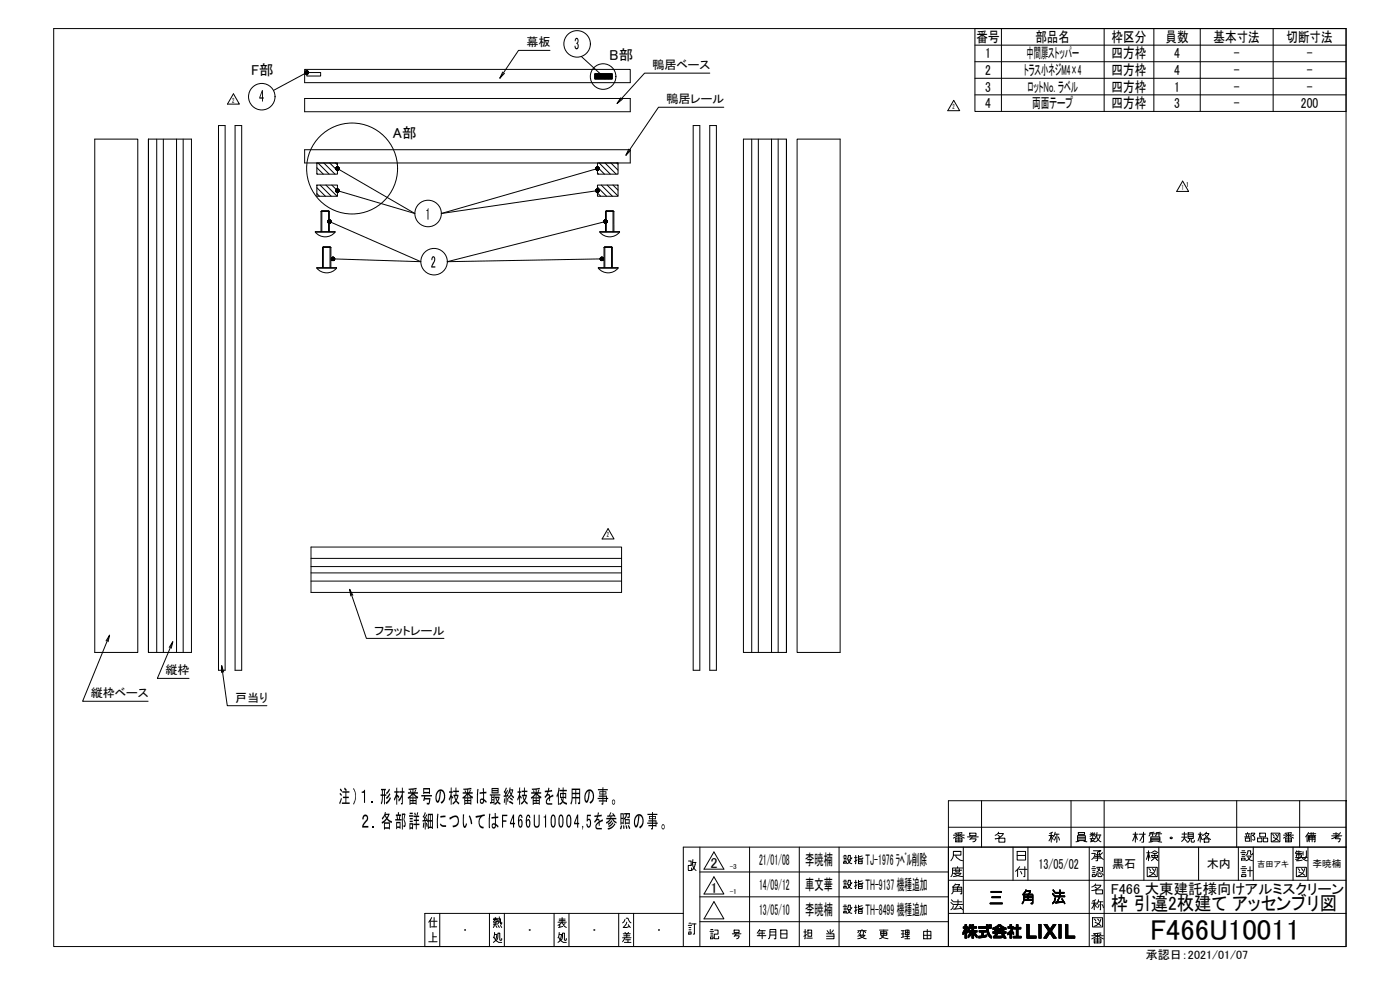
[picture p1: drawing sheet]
<svg xmlns="http://www.w3.org/2000/svg" width="841mm" height="594mm" viewBox="0 0 841 594" stroke-linecap="round" stroke-linejoin="round" font-family="sans-serif">
<!-- layer: TOS_WA -->
<g fill="none" stroke="#000" stroke-width=".6">
<path d="M32 17h777v552h-777zM586 17v50h223v-50M602 17v50M663 17v50M693 17v50M721 17v50M765 17v50M586 27h223M586 37h223M586 47h223M586 57h223M570 497h239"/>
<path d="M590 481v28M643 481v28M663 481v88M743 481v28M781 481v28M809 481h.1M809 481h-239v88v-60h239h-399v60M809 481v88h-554v-20h155M414 517h1v3h-2l1 3h1v-2M416 519a5 5 0 0 0 2 4M416 518h2M416 516l-1 4"/>
<path d="M418 518l-1 3-2 2M420 509v60M429 512l6 10h-12zM450 509v60M480 509v60M504 509v60M579 509v40M609 509v20M611 511h5v6h-5zM611 514h5M618 509v20M654 509v60"/>
<path d="M687 509v20M696 509v20M720 509v20M744 509v20M753 509v20M777 509v20M786 509v20M420 524h150M420 539h150M429 527l6 10h-12zM570 529h239M258 553v1"/>
<path d="M259 553h4M259 557h3M259 551l-1 2v4M261 551v6M264 549v20M279 559h.1M294 549v20M296 554h3M297 552h2M297 556l-1 1M297 552l-1 2M297 554v1"/>
<path d="M298 551v1h-2h3M298 556l1 1M298 552v1h1M299 555l-3 1M299 552h2v3v-1M299 553l1 1M299 556l1 1M300 551v2l-1 2M301 556v1M303 549v20M318 559h.1M333 549v20"/>
<path d="M335 556l1-1v2M335 554h5M336 552h3M336 553h3M338 554l1 2 1 1M338 551v3l-2 1M338 556l-2 1M339 555h-1M342 549v20M357 559h.1M372 549v20M375 552l-1 2"/>
<path d="M376 552h1l2 2M377 554l-3 3 4-1M377 555l2 2M381 549v20M396 559h.1M413 556h2M414 560h1v1h-1zM414 558h1M414 557h1M414 555h1M415 555h3M417 555v6h-1"/>
<path d="M420 554h150M429 542l6 10h-12zM570 549h239M579 560v1M579 557v1M579 559v2M579 559v1M579 558v2M580 557v3M580 555h1v2v1v1v1v4h-1v-4l-2 1 2-3h-1v-1h1zM580 555v9M581 555v9"/>
<path d="M581 557v1M581 558v2M581 559v1M582 557v2M582 559v1M582 557v1M582 556h1v1h1v-2h1v2h2v1h-2v1h2v1h-1l1 2v1l-2-3v4h-1v-4l-2 3v-1l1-2h-1v-1h2v-1h-1l-1 1zM582 556v2M583 556v2M583 559v1M583 559v3M583 556h.1"/>
<path d="M583 557v1M583 559v2M584 557v1M584 559v2M584 555v9M585 555v9M585 557v1M585 559v2M586 557v1M586 559v3M586 559v1M587 557v1"/>
<path d="M587 559v1M588 557h5v-2h1v2h2v1h-2l2 6-3-3v-3h-5zM588 557v1M588 559h4v1h-1v2h2v1h-5v-1h2v-2h-2zM588 559v1M589 557v1M589 559v1M590 557v1M590 559v1M590 559v4M591 557v1M591 559v4"/>
<path d="M591 559v1M592 557v1M592 559v1M593 555v4M593 555v5M593 555v6M594 555v7M594 557v1M594 558v4M594 556h2h-2zM594 556h.1M595 556h.1"/>
<path d="M595 557v1M596 557l4-1h1l3 1v1l-6 1v-1h-2zM596 560h8v1h-5v1h3v-1h1l1 3h-1v-1h-6v-1l1-1h-2zM596 557v1M596 560v1M597 557v1M597 560v1M598 557v1M598 560v1M598 557v2M598 558l2-2 3 2zM598 560v3"/>
<path d="M599 557v2M599 560v3M599 556v2M599 558v1M599 560v2M599 556v1M599 560v1M600 556v1M600 558v1M600 560v1M600 556h.1M601 556v1"/>
<path d="M601 558v1M601 560v1M602 556v1M602 558v1M602 560v1M602 556v2M602 557v2M603 557v2M603 560v1M603 557v1M604 557v1M604 560v1"/>
<path d="M606 557v1M606 560v1M607 557v1M607 559v2M607 555h1v2h1l-1 2 1 1v1l-1-1v4h-1v-3l-2 1v-2l3-2h-2v-1h1zM607 555v3M607 559v5M607 558v6M608 555v9M608 557v3M608 557v4M608 557v2"/>
<path d="M608 559v2M608 560v1M609 560v1M609 557v1M610 557v1M611 555h1v2h1v1h-1v4h2v1h-5v-1h2v-4h-2v-1h2zM611 555v8M612 557v1M613 557v1M617 555h1v7h4v2h-5zM617 555v9M618 555v9"/>
<path d="M624 555h1v9h-1zM624 555v9M625 555v9M627 555h2l2 3 2-3h1l-2 4 3 5h-2l-2-4-2 4h-2l3-5zM627 555v1M628 555v1M628 555v2M629 555v2M629 555v3M629 556v2M629 556v3M630 556v3"/>
<path d="M630 560v2M630 557v2M630 557v5M630 557v4M630 558v3M631 558v3M631 558v2M631 557v5M632 557v5M632 557v2M632 560v2M632 556v3"/>
<path d="M632 556v2M633 556v2M633 555v3M633 555v2M634 555v1M636 555h2v9h-2zM636 555v9M637 555v9M640 555h2v7h4v2h-6zM640 555v9M641 555v9M258 566h5"/>
<path d="M260 563h2M260 560v6M297 563l1 2 2 1h1M297 561h2l-2 4-1 1M297 560l-1 3M301 564v1h-1v-4h-1v3l-1 1M336 563l1 2 1 1h2M336 561h1l-1 4-1 1M336 560l-1 3M340 564v1h-1v-4h-1v3l-1 1M374 563h5M374 561h5"/>
<path d="M375 562h3M375 566h4M375 563l-1 3M375 560l1 1M376 564h3M377 561v2M377 564v2M378 560l-1 1M582 562v1M582 561v2M583 561v1M583 560v2"/>
<path d="M586 560v2M586 561v1M586 561v2M587 562v1M588 562v1M589 562v1M590 562v1M591 562v1M592 562v1M593 562v1M594 560v2M594 561v2"/>
<path d="M595 561v2M595 562v1M595 562v2M597 562v1M598 562v1M598 561v2M599 562v1M600 562v1M601 562v1M602 562v1M602 561h.1M602 561v1"/>
<path d="M602 561v2M603 561v2M603 561v3M603 562v2M604 562v2M604 563v1M605 560v2M609 562v1M610 562v1M612 562v1M613 562v1M618 562v2"/>
<path d="M619 562v2M620 562v2M621 562v2M622 562v2M627 563v1M628 563v1M628 562v2M629 561v3M629 561v2M629 560v3M629 560v2M632 560v3"/>
<path d="M633 561v2M633 561v3M633 562v2M634 562v2M634 563v1M642 562v2M643 562v2M644 562v2M645 562v2M646 562v2"/>
</g>
<!-- layer: TOS_S1 -->
<g fill="none" stroke="#000" stroke-width=".6">
<path d="M183 42h196v8h-196zM183 59h196v8h-196zM131 75h4v328h-4zM141 75h4v328h-4zM416 75h4v328h-4zM426 75h4v328h-4zM57 84h26v308h-26zM89 84h26v308h-26zM94 84v308M98 84v308M106 84v308M110 84v308"/>
<path d="M183 90h196v8h-196zM447 84h25v308h-25zM452 84v308M456 84v308M463 84v308M467 84v308M472 84v308M479 84h26v308h-26zM187 329h186v27h-186zM187 335h186M187 340h186M187 344h186"/>
<path d="M187 349h186"/>
</g>
<!-- layer: TOS_M1 -->
<g fill="#000">
<path d="M352 475l2-1h1l2 2v4l-2 3-1-1 2-2v-3l-1-2h-1v1v4l-1 2h-1l-1-3zM353 476l-1 2v3l1-2 1-4z"/>
<path d="M359 474h3v-1h1l-1 1h3v1h-3h2v2h-2v1h3v1v1v2l-3-1v2h-1l1-2h-2h2v-1h-3v-1h3h-2v-1h2v-1h-2v-2h2h-3zM361 476v1h1v-1zM362 476v1h2v-1zM362 480v1h2v-1zM362 479h2z"/>
<path d="M368 480h1v1v2h-1zM368 481v1l1 1v-2z"/>
<path d="M365 497h3l1-2h1l-3 3h-2zM367 488l-1 2h3l-1-1v-1l2 2-1 1v-1h-2v1h3v1h-2l2 2v1l-2-3h-1l-3 3v-1l2-2h-2v-1h3h-2v-1h1zM365 495l2-2h1l-2 2zM366 496l2-2h1l-3 3z"/>
<path d="M375 488h3v3h-1l1-2h-1l-2 3h3v3h-2h-1v-3l1-3h-1zM374 496h1v2h-1zM373 496h1l-1 2h-1zM376 496l1 1-1 1zM378 496l1 2h-1l-1-2zM373 489v2h1v-2zM373 492v2h1v-2zM376 493v1h2v-1zM373 488h2v7h-2z"/>
<path d="M382 490l3-1 1 2v4l-2 3v-1l1-2 1-2v-2l-1-1h-1v1l-1 6h-1l-1-1v-4zM383 491l-2 2 1 3 1-2v-4z"/>
<path d="M389 489h3v-1v1h3v1h-3h2v2h-2v1h2v1h1v1h-1v2l-2-1v2h-1l1-2h-2h2v-1h-3v-1h3v-1h-2h2v-1h-2v-2h2h-3zM390 491v1h2v-1zM392 491v1h2v-1zM392 495v1h2v-1zM392 493v1h2v-1z"/>
<path d="M398 495h1v1v1v1l-2-1zM398 496v1v1l1-2z"/>
</g>
<!-- layer: 0 -->
<g fill="none" stroke="#000" stroke-width=".6">
<path d="M330 30h-19l-11 17M349 34l13 12M184 44l-20 10M302 43l-2 4 3-3M373 59l-2 3 3-2M426 44h-39l-16 18M435 64h-39l-20 29M378 90l-2 3 3-3M203 101l46 27-46-13M359 101l-94 27 94-13M198 133l55 24-53-1M364 133l-95 24 93-1"/>
<path d="M210 354l10 29h47M212 358l-2-4 1 4M64 385l2-3-1 3M66 382l-16 39h39M102 389l2-4-1 4M104 385l-9 22h19M133 400l4 24h23M134 404l-1-4v4"/>
</g>
<!-- layer: TOS_K5 -->
<path d="M357 46l2-2 3 3 3-3 3 3M360 44l3 3 4-3 1 1M360 44l-3 3M362 44l3 3 3-2M362 44l-3 3-2-1 2-2 3 3 4-3 2 3h-1l-3-3-3 3-4-2M363 44l3 3 2-1M363 44l-3 3-3-2 1-1 3 3 3-3 3 3h1M364 44l4 3M365 44l-4 3-3-3-1 1 3 2 3-3 3 3 2-1M368 47l-3-3-3 3-3-3-2 2 2 1 3-3 4 3 2-2-1-1-3 3-3-3-4 3M368 46l-2-2-3 3-3-3-3 3h1l3-3 3 3 3-3 1 1-3 2-3-3-3 3-2-1M368 44l-3 3-4-3-3 3h-1l3-3 3 3 3-3 2 2-1 1-4-3-3 3-3-3" fill="none" stroke="#000" stroke-width=".6"/>
<!-- layer: TOS_M1 -->
<g fill="none" stroke="#000" stroke-width=".6">
<path d="M140 56l4 7h-7zM184 44h9v2h-9zM573 60l4 6h-8zM190 98h13v7h-13zM191 98l7 7M195 98l6 7M198 98l5 5M202 98l1 1M359 98h12v7h-12zM360 98l7 7M363 98l7 7M367 98l4 4"/>
<path d="M370 98l1 1M190 111h13v7h-13zM190 104l1 1M190 101l4 4M190 116l2 2M190 113l5 5M192 111l7 7M196 111l7 7M199 111l4 4M359 111h12v7h-12zM359 104l1 1M359 100l4 5"/>
<path d="M359 116l2 2M359 112l5 6M361 111l7 7M365 111l6 7M368 111l3 3M710 109l4 6h-7zM365 318l4 6h-7z"/>
<circle cx="362" cy="46" r="8"/>
<circle cx="212" cy="101" r="27"/>
</g>
<!-- layer: TOS_K1 -->
<g fill="none" stroke="#000" stroke-width=".6">
<circle cx="347" cy="26" r="8"/>
<circle cx="157" cy="58" r="8"/>
<circle cx="257" cy="128" r="8"/>
<circle cx="261" cy="157" r="8"/>
</g>
<!-- layer: TOS_S1 -->
<g fill="#000" stroke="#000" stroke-width=".6">
<path d="M359 115v1zM200 156h-1zM200 156h1zM362 156h1z"/>
<path d="M183 43l1 1zM183 44h1zM183 44h1z"/>
<path d="M183 44h1zM183 44h1zM183 44h1z"/>
<path d="M183 43l1 1zM183 43l1 1zM183 43l1 1z"/>
<path d="M184 43v1zM184 43v1zM183 43l1 1z"/>
<path d="M184 44v1zM184 44v1zM184 44v1z"/>
<path d="M184 43v1zM184 43v1zM184 43v1z"/>
<path d="M184 44v1zM184 44l1 1zM184 44l1 1z"/>
<path d="M184 43v1zM184 43v1zM184 43v1z"/>
<path d="M184 44h1zM184 44h1zM184 44h1z"/>
<path d="M185 43l-1 1zM185 43l-1 1zM185 43l-1 1z"/>
<path d="M184 44h1zM184 44h1zM184 44h1z"/>
<path d="M184 44l1-1zM184 44l1-1zM185 43l-1 1z"/>
<path d="M184 44h1zM184 44h1zM184 44h1z"/>
<path d="M184 44l1-1zM184 44l1-1z"/>
<path d="M361 46h1zM361 46h1zM361 46h1z"/>
<path d="M361 46h1zM361 46h1zM361 46h1z"/>
<path d="M361 45l1 1zM361 46h1zM361 46h1z"/>
<path d="M362 46v1zM362 46v1zM362 46v1z"/>
<path d="M362 45v1zM362 45v1zM361 45l1 1z"/>
<path d="M362 46v1zM362 46v1zM362 46v1z"/>
<path d="M362 45v1zM362 45v1zM362 45v1z"/>
<path d="M362 46v1zM362 46l1 1zM362 46l1 1z"/>
<path d="M362 45v1zM362 45v1zM362 45v1z"/>
<path d="M362 46l1 1zM362 46l1 1z"/>
<path d="M363 45l-1 1zM363 45l-1 1zM362 45v1z"/>
<path d="M362 46h1zM362 46h1zM362 46h1z"/>
<path d="M362 46l1-1zM363 45l-1 1zM363 45l-1 1z"/>
<path d="M362 46h1zM362 46h1zM362 46h1z"/>
<path d="M362 46h1zM362 46h1zM362 46l1-1z"/>
<path d="M202 101h1zM202 101h1zM202 101h1z"/>
<path d="M202 115h1zM202 115h1zM202 115h1z"/>
<path d="M202 114l1 1zM202 114l1 1zM202 115h1z"/>
<path d="M202 102l1-1zM202 102l1-1zM202 102l1-1z"/>
<path d="M202 101h1zM202 101h1zM202 101h1z"/>
<path d="M202 115h1zM202 115h1zM203 115h-1z"/>
<path d="M202 114l1 1zM202 114l1 1z"/>
<path d="M202 102l1-1zM203 101l-1 1zM203 101l-1 1z"/>
<path d="M202 101h1zM202 101h1z"/>
<path d="M203 115h-1zM203 115h-1zM203 115v1z"/>
<path d="M202 114l1 1zM202 114l1 1zM202 114l1 1z"/>
<path d="M203 101l-1 1zM203 101l-1 1zM203 101v1z"/>
<path d="M202 100l1 1zM202 100l1 1zM202 101h1z"/>
<path d="M203 115v1zM203 115v1z"/>
<path d="M202 114l1 1zM202 114l1 1zM202 114l1 1z"/>
<path d="M203 101v1zM203 101v1zM203 101v1z"/>
<path d="M203 100v1zM203 100v1zM202 100l1 1z"/>
<path d="M203 114v1zM203 114v1zM203 114v1z"/>
<path d="M203 101v1zM203 101v1zM203 101v1z"/>
<path d="M203 100v1zM203 100v1zM203 100v1z"/>
<path d="M203 115h1zM203 115h1z"/>
<path d="M203 114v1zM203 114v1zM203 114v1z"/>
<path d="M203 101l1 1zM203 101l1 1zM203 101l1 1z"/>
<path d="M203 101h1zM203 100v1zM203 100v1z"/>
<path d="M203 115h1zM203 115h1zM203 115h1z"/>
<path d="M203 115l1-1zM203 115l1-1zM203 114v1z"/>
<path d="M203 101h1zM203 101h1zM203 101h1z"/>
<path d="M203 101h1zM203 101h1zM203 101h1z"/>
<path d="M203 115h1zM203 115l1-1zM203 115l1-1z"/>
<path d="M358 115h1zM358 115h1zM358 115h1z"/>
<path d="M358 101h1zM358 102l1-1zM358 102l1-1z"/>
<path d="M358 101h1zM358 101h1zM358 101h1z"/>
<path d="M358 114l1 1zM358 114l1 1zM358 114l1 1z"/>
<path d="M358 115h1zM358 115h1zM358 115h1z"/>
<path d="M358 102l1-1zM358 102l1-1zM359 101l-1 1z"/>
<path d="M358 101h1zM358 101h1zM358 101h1z"/>
<path d="M358 114l1 1zM358 114l1 1zM358 114l1 1z"/>
<path d="M359 115h-1zM359 115h-1z"/>
<path d="M359 101l-1 1zM359 101l-1 1zM359 101v1z"/>
<path d="M358 100l1 1zM358 100l1 1zM358 101h1z"/>
<path d="M358 114l1 1zM358 114l1 1zM358 114l1 1z"/>
<path d="M359 115v1zM359 115v1z"/>
<path d="M359 101v1zM359 101v1zM359 101v1z"/>
<path d="M359 100v1zM359 100v1zM358 100l1 1z"/>
<path d="M359 114v1zM359 114v1zM359 114v1z"/>
<path d="M359 101v1zM359 101v1zM359 101l1 1z"/>
<path d="M359 100v1zM359 100v1zM359 100v1z"/>
<path d="M359 114v1zM359 114v1zM359 114v1z"/>
<path d="M359 115h1zM359 115h1z"/>
<path d="M359 101l1 1zM359 101l1 1zM359 101l1 1z"/>
<path d="M360 101h-1zM359 100v1zM359 100v1z"/>
<path d="M359 115l1-1zM360 114l-1 1zM359 114v1z"/>
<path d="M359 115h1zM359 115h1zM359 115h1z"/>
<path d="M359 101l1 1zM359 101h1zM359 101h1z"/>
<path d="M359 101h1zM359 101h1zM359 101h1z"/>
<path d="M359 115l1-1zM359 115l1-1zM359 115l1-1z"/>
<path d="M359 115h1zM359 115h1z"/>
<path d="M359 101h1zM359 101h1z"/>
<path d="M197 133h1zM197 133h1zM197 133h1z"/>
<path d="M197 133h1zM197 133h1zM197 133h1z"/>
<path d="M197 134l1-1zM197 134l1-1zM197 134l1-1z"/>
<path d="M197 132l1 1zM197 133h1z"/>
<path d="M198 133l-1 1zM198 133l-1 1zM198 133v1z"/>
<path d="M197 132l1 1zM197 132l1 1zM197 132l1 1z"/>
<path d="M198 133v1zM198 133v1zM198 133v1z"/>
<path d="M198 132v1zM198 132v1zM197 132l1 1z"/>
<path d="M198 133v1zM198 133v1zM198 133v1z"/>
<path d="M198 132v1zM198 132v1zM198 132v1z"/>
<path d="M198 133l1 1zM198 133l1 1zM198 133l1 1z"/>
<path d="M199 132l-1 1zM198 132v1zM198 132v1z"/>
<path d="M198 133l1 1zM198 133h1zM198 133h1z"/>
<path d="M198 133h1zM198 133h1zM198 133l1-1z"/>
<path d="M198 133h1zM198 133h1zM198 133h1z"/>
<path d="M363 133h1zM363 133h1zM363 133h1z"/>
<path d="M363 133h1zM363 133h1zM363 133h1z"/>
<path d="M363 134l1-1zM363 134l1-1zM364 133l-1 1z"/>
<path d="M363 132l1 1zM363 133h1zM363 133h1z"/>
<path d="M364 133l-1 1zM364 133l-1 1zM364 133v1z"/>
<path d="M363 132l1 1zM363 132l1 1zM363 132l1 1z"/>
<path d="M364 133v1zM364 133v1zM364 133v1z"/>
<path d="M364 132v1zM363 132l1 1zM363 132l1 1z"/>
<path d="M364 133v1zM364 133v1zM364 133v1z"/>
<path d="M364 132v1zM364 132v1zM364 132v1z"/>
<path d="M364 133v1zM364 133v1zM364 133l1 1z"/>
<path d="M364 132v1zM364 132v1zM364 132v1z"/>
<path d="M364 133l1 1zM364 133h1zM364 133h1z"/>
<path d="M364 133h1zM364 133h1zM364 133l1-1z"/>
<path d="M364 133h1zM364 133h1z"/>
<path d="M199 155l1 1zM199 156h1zM199 156h1z"/>
<path d="M199 155l1 1zM199 155l1 1z"/>
<path d="M199 156h1zM199 156h1zM199 156h1z"/>
<path d="M199 155l1 1zM199 155l1 1zM199 155l1 1z"/>
<path d="M200 155v1zM199 155l1 1zM199 155l1 1z"/>
<path d="M200 155v1zM200 155v1zM200 155v1z"/>
<path d="M200 155v1zM200 155v1zM200 155v1z"/>
<path d="M200 156h1zM200 156h1zM200 156h1z"/>
<path d="M201 155l-1 1zM201 155l-1 1zM201 155l-1 1z"/>
<path d="M200 156h1zM200 156h1zM200 156h1z"/>
<path d="M200 156l1-1zM200 156l1-1zM200 156l1-1z"/>
<path d="M200 156h1zM200 156h1zM200 156l1-1z"/>
<path d="M361 155l1 1zM361 156h1zM361 156h1z"/>
<path d="M361 156h1zM361 156h1zM361 156h1z"/>
<path d="M361 155l1 1zM361 155l1 1zM361 155l1 1z"/>
<path d="M361 156h1zM362 156h-1zM362 156h-1z"/>
<path d="M361 155l1 1zM361 155l1 1zM361 155l1 1z"/>
<path d="M362 156h-1zM362 156h-1zM362 156h-1z"/>
<path d="M361 155l1 1zM361 155l1 1zM361 155l1 1z"/>
<path d="M362 155v1zM362 155v1zM361 155l1 1z"/>
<path d="M362 155v1zM362 155v1zM362 155v1z"/>
<path d="M362 156v-1zM362 156v-1zM362 155v1z"/>
<path d="M362 156h1zM362 156l1-1z"/>
<path d="M362 156l1-1zM362 156l1-1zM362 156l1-1z"/>
</g>
<!-- layer: MODEL -->
<g fill="none" stroke="#000" stroke-width=".6">
<path d="M189 139h12zM189 139a8 8 0 0 0 12 0M193 127h4h1M193 127v12M193 127h5M197 127v12M198 127v12M360 139h12zM364 127h4h1M364 127h5M364 127v12M368 127v12"/>
<path d="M369 127v12M372 139a8 8 0 0 1-12 0M194 149v-1h4l1 1M194 149v12M194 149h5M194 148v13M198 148v13M199 149v12M363 149v-1h4l1 1M363 149h5M363 149v12M363 148v13"/>
<path d="M367 148v13M368 149v12M190 161h12zM190 161a8 8 0 0 0 12 0M359 161h12zM371 161a8 8 0 0 1-12 0"/>
</g>
<text font-size="17.4" x="691" y="565">F466U10011</text>
<text font-size="12.3" x="594" y="544">三 角 法</text>
<g font-size="11.6">
<text x="203" y="482">注）１．形材番号の枝番は最終枝番を使用の事。</text>
<text x="212" y="497">２．各部詳細についてはF466U10004,5を参照の事。</text>
<text x="667" y="547">枠 引違2枚建て アッセンブリ図</text>
</g>
<g font-size="10.1">
<text x="345" y="30">3</text>
<text x="156" y="61">4</text>
<text x="255" y="132">1</text>
<text x="259" y="161">2</text>
<text x="655" y="518">承</text>
<text x="688" y="518">検</text>
<text x="744" y="518">設</text>
<text x="777" y="518">製</text>
<text x="570" y="528">度</text>
<text x="609" y="528">付</text>
<text x="655" y="528">認</text>
<text x="744" y="528">計</text>
<text x="570" y="548">法</text>
<text x="655" y="548">称</text>
<text x="655" y="568">番</text>
</g>
<g font-size="9.7">
<text x="572" y="507">番号</text>
<text x="597" y="507">名 称</text>
<text x="645" y="507">員数</text>
<text x="679" y="507">材質・規格</text>
<text x="746" y="507">部品図番</text>
<text x="783" y="507">備 考</text>
<text x="570" y="518">尺</text>
<text x="688" y="528">図</text>
<text x="778" y="528">図</text>
<text x="570" y="538">角</text>
<text x="655" y="538">名</text>
<text x="655" y="558">図</text>
<text x="425" y="565">記 号</text>
<text x="454" y="565">年月日</text>
<text x="482" y="565">担 当</text>
<text x="514" y="565">変 更 理 由</text>
</g>
<g font-size="9.3">
<text x="456" y="520">21/01/08</text>
<text x="484" y="520">李暁楠</text>
<text x="520" y="520">TJ-1976 ﾗﾍﾞﾙ削除</text>
<text x="456" y="534">14/09/12</text>
<text x="484" y="535">車文華</text>
<text x="520" y="535">TH-9137 機種追加</text>
<text x="456" y="549">13/05/10</text>
<text x="484" y="550">李暁楠</text>
<text x="520" y="550">TH-8499 機種追加</text>
</g>
<g font-size="8.8">
<text x="505" y="520">設指</text>
<text x="505" y="535">設指</text>
<text x="505" y="550">設指</text>
</g>
<g font-size="8.7">
<text x="587" y="25">番号</text>
<text x="622" y="25">部品名</text>
<text x="668" y="25">枠区分</text>
<text x="700" y="25">員数</text>
<text x="729" y="25">基本寸法</text>
<text x="773" y="25">切断寸法</text>
<text x="592" y="35">1</text>
<text x="617" y="35">中間扉ストッパー</text>
<text x="668" y="35">四方枠</text>
<text x="705" y="35">4</text>
<text x="741" y="35">-</text>
<text x="785" y="35">-</text>
<text x="366" y="36">B部</text>
<text x="151" y="45">F部</text>
<text x="592" y="45">2</text>
<text x="615" y="45">トラス小ネジM4×4</text>
<text x="668" y="45">四方枠</text>
<text x="705" y="45">4</text>
<text x="741" y="45">-</text>
<text x="785" y="45">-</text>
<text x="592" y="55">3</text>
<text x="617" y="55">ロットＮｏ．ラベル</text>
<text x="668" y="55">四方枠</text>
<text x="705" y="55">1</text>
<text x="741" y="55">-</text>
<text x="785" y="55">-</text>
<text x="592" y="65">4</text>
<text x="620" y="65">両面テープ</text>
<text x="668" y="65">四方枠</text>
<text x="705" y="65">3</text>
<text x="741" y="65">-</text>
<text x="782" y="65">200</text>
<text x="236" y="83">A部</text>
<text x="427" y="522">2</text>
<text x="624" y="522">13/05/02</text>
<text x="427" y="537">1</text>
<text x="667" y="537">F466 大東建託様向けアルミスクリーン</text>
</g>
<g font-size="7.2">
<text x="316" y="28">幕板</text>
<text x="392" y="42">鴨居ベース</text>
<text x="400" y="62">鴨居レール</text>
<text x="225" y="381">フラットレール</text>
<text x="99" y="405">縦枠</text>
<text x="55" y="419">縦枠ベース</text>
<text x="141" y="422">戸当り</text>
<text x="668" y="521">黒石</text>
<text x="725" y="521">木内</text>
<text x="688" y="576">承認日：2021/01/07</text>
</g>
<text font-size="5.8" x="788" y="521">李暁楠</text>
<text font-size="4.9" x="755" y="521">吉田アキ</text>
<g font-size="4.5">
<text x="140" y="62">2</text>
<text x="572" y="66">2</text>
<text x="710" y="114">1</text>
<text x="365" y="323">2</text>
</g>
<g font-size="4.3">
<text x="712" y="112">1</text>
<text x="438" y="522">-3</text>
<text x="438" y="537">-1</text>
</g>
</svg>
